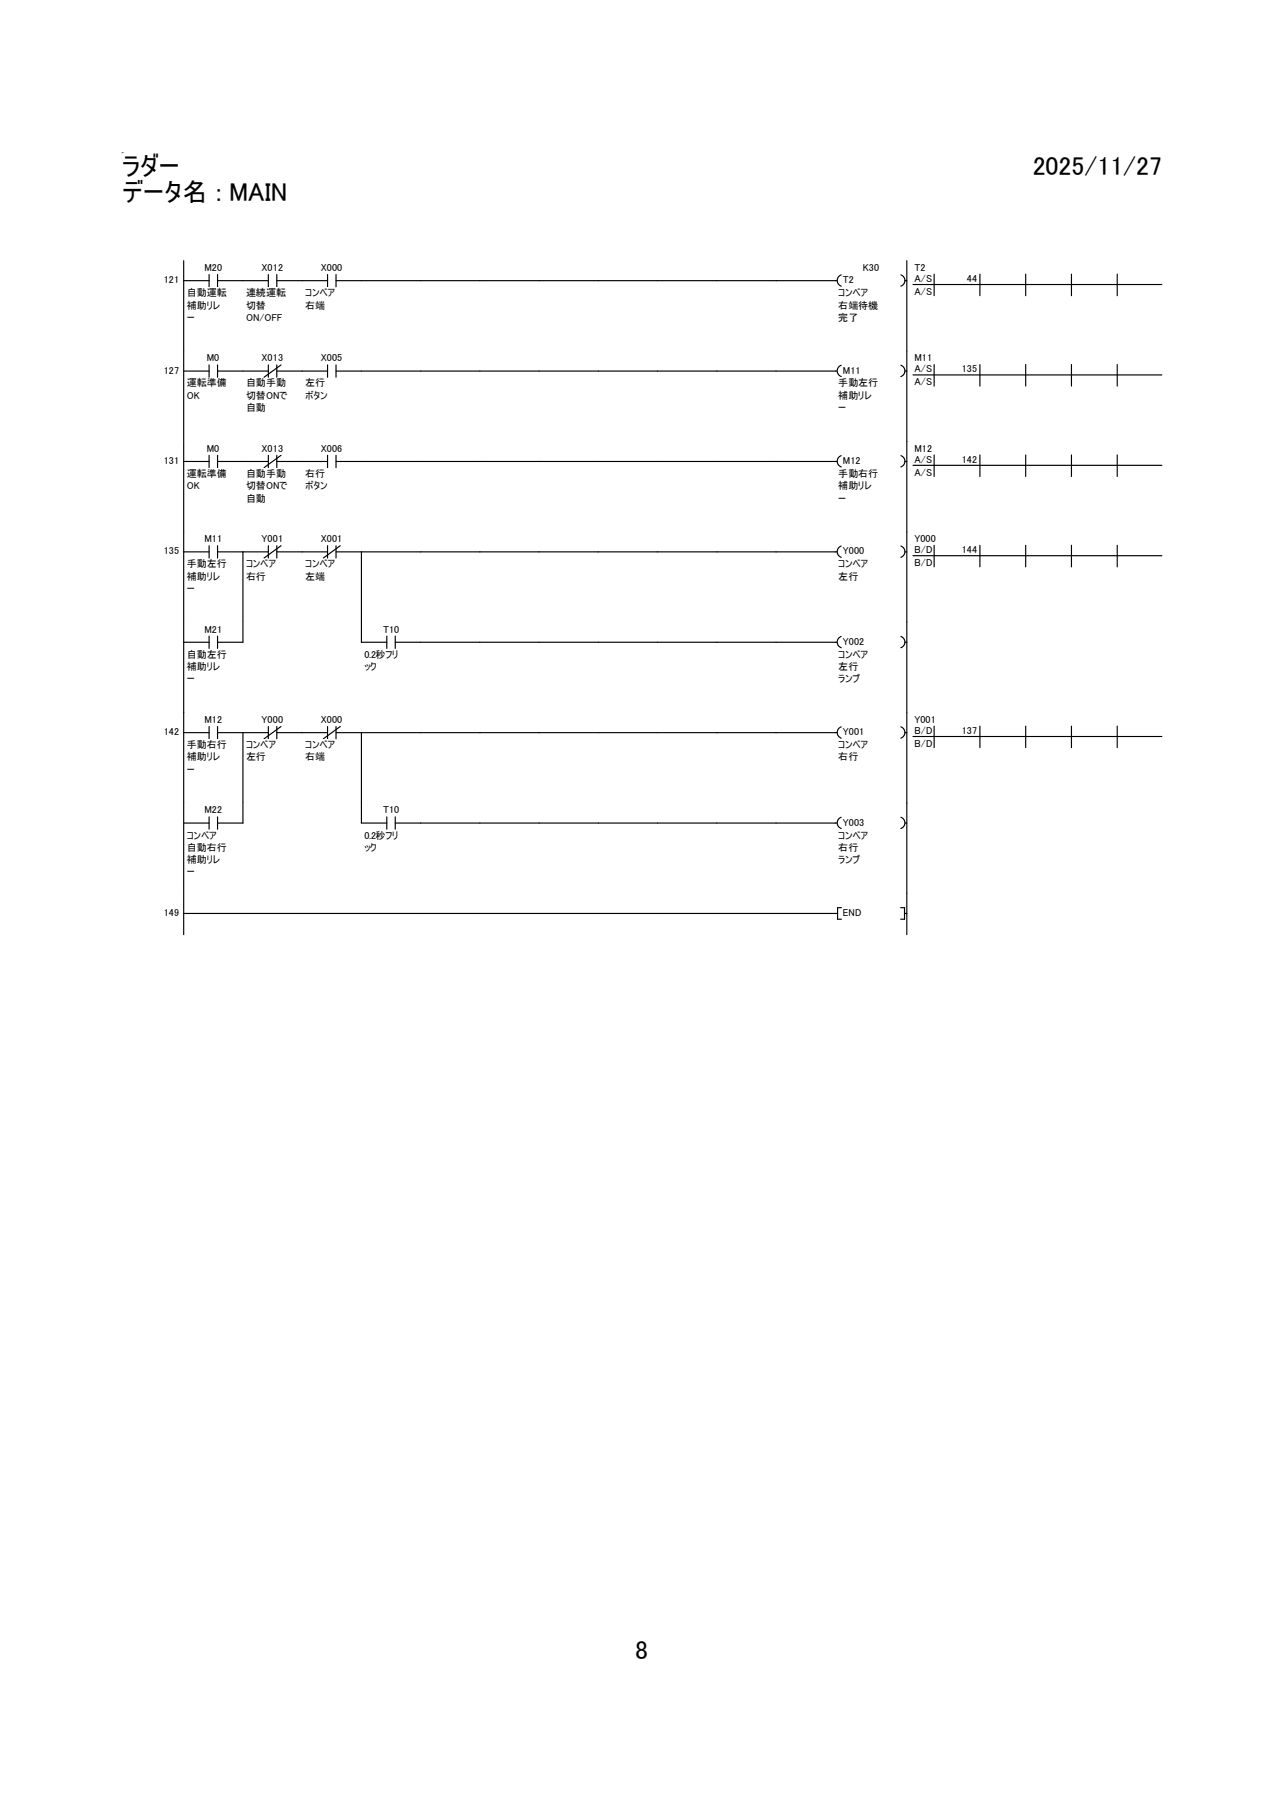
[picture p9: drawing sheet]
<svg xmlns="http://www.w3.org/2000/svg" width="210mm" height="297mm" viewBox="0 0 210 297" stroke-linecap="round" stroke-linejoin="round" font-family="sans-serif">
<path d="M20 42.6h170v220.1h-170z" fill-rule="evenodd" fill="#fff" stroke="#fff" stroke-width=".19"/>
<g fill="#fff">
<path d="M20 42.7h116.7v14.7h-116.7z" fill-rule="evenodd"/>
<path d="M136.7 42.7h11.6v14.7h-11.6zM26.8 44.9h3v1.7h-3z" fill-rule="evenodd"/>
</g>
<path d="M33.4 42.9h3v1.6h-3z" fill="#fff"/>
<path d="M30 45.9h4.2M34.2 44.9v2M35.6 45.9h4.1M35.6 44.9v2" fill="none" stroke="#000" stroke-width=".19"/>
<g fill="#fff">
<path d="M30.6 47h6.5v1.6h-6.5z"/>
<path d="M30.6 49.1h5.4v1.6h-5.4z"/>
<path d="M30.6 51.1h1.3v1.6h-1.3z"/>
</g>
<path d="M30 42.6v14.8" fill="none" stroke="#000" stroke-width=".19"/>
<path d="M42.8 42.9h3.5v1.6h-3.5z" fill="#fff"/>
<path d="M39.7 45.9h4.2M43.9 44.9v2M45.3 45.9h4.1M45.3 44.9v2" fill="none" stroke="#000" stroke-width=".19"/>
<g fill="#fff">
<path d="M40.3 47h6.5v1.6h-6.5z"/>
<path d="M40.3 49.1h5.3v1.6h-5.3z"/>
<path d="M40.3 51.1h5.9v1.6h-5.9z"/>
<path d="M52.5 42.9h3.5v1.6h-3.5z"/>
</g>
<path d="M49.4 45.9h4.2M53.6 44.9v2M55 45.9h4.1M55 44.9v2" fill="none" stroke="#000" stroke-width=".19"/>
<g fill="#fff">
<path d="M49.9 47h4.9v1.6h-4.9z"/>
<path d="M49.9 49.1h3.3v1.6h-3.3z"/>
</g>
<path d="M59.1 45.9h77.8M137.6 45a.97 .97 0 0 0-.7 .9 .97 .97 0 0 0 .7 .9" fill="none" stroke="#000" stroke-width=".19"/>
<g fill="#fff">
<path d="M141.1 42.9h2.7v1.6h-2.7z"/>
<path d="M137.9 44.9h1.8v1.7h-1.8z"/>
</g>
<path d="M147.4 45a.97 .97 0 0 1 .6 .9 .97 .97 0 0 1-.7 .9M148 45.9h.3" fill="none" stroke="#000" stroke-width=".19"/>
<g fill="#fff">
<path d="M137.1 47h4.9v1.6h-4.9z"/>
<path d="M137.1 49.1h6.6v1.6h-6.6z"/>
<path d="M137.1 51.1h3.3v1.6h-3.3z"/>
</g>
<path d="M148.3 42.6v14.8" fill="none" stroke="#000" stroke-width=".19"/>
<g fill="#fff">
<path d="M149.4 42.6h40.6v6.1h-40.6z"/>
<path d="M149.6 42.9h1.8v1.6h-1.8z"/>
<path d="M149.6 44.7h2.8v1.7h-2.8z"/>
<path d="M158.2 44.7h2.2v1.7h-2.2z"/>
<path d="M149.6 46.8h2.8v1.6h-2.8z"/>
</g>
<path d="M149.3 46.5h40.7M152.8 44.8v3.6M160.3 44.8v3.6M167.8 44.8v3.6M175.2 44.8v3.6M182.7 44.8v3.6" fill="none" stroke="#000" stroke-width=".19"/>
<g fill="#fff">
<path d="M20 57.4h116.7v14.8h-116.7z" fill-rule="evenodd"/>
<path d="M136.7 57.4h11.6v14.8h-11.6zM26.8 59.7h3v1.6h-3z" fill-rule="evenodd"/>
</g>
<path d="M33.8 57.7h2.1v1.6h-2.1z" fill="#fff"/>
<path d="M34.2 59.7v2M35.6 59.7v2M30 60.7h4.2M35.6 60.7h4.1" fill="none" stroke="#000" stroke-width=".19"/>
<g fill="#fff">
<path d="M30.6 61.8h6.5v1.6h-6.5z"/>
<path d="M30.6 63.8h2.1v1.6h-2.1z"/>
</g>
<path d="M30 57.4v14.8" fill="none" stroke="#000" stroke-width=".19"/>
<path d="M42.8 57.7h3.5v1.6h-3.5z" fill="#fff"/>
<path d="M43.9 59.7v2M45.3 59.7v2M46 59.7l-2.8 2M39.7 60.7h4.2M45.3 60.7h4.1" fill="none" stroke="#000" stroke-width=".19"/>
<g fill="#fff">
<path d="M40.3 61.8h6.5v1.6h-6.5z"/>
<path d="M40.3 63.8h6.7v1.6h-6.7z"/>
<path d="M40.3 65.9h3.3v1.6h-3.3z"/>
<path d="M52.5 57.7h3.5v1.6h-3.5z"/>
</g>
<path d="M53.6 59.7v2M55 59.7v2M49.4 60.7h4.2M55 60.7h4.1" fill="none" stroke="#000" stroke-width=".19"/>
<g fill="#fff">
<path d="M49.9 61.8h5.4v1.6h-5.4z"/>
<path d="M49.9 63.8h3.7v1.6h-3.7z"/>
</g>
<path d="M137.6 59.7a.97 .97 0 0 0-.7 1 .97 .97 0 0 0 .7 .9M59.1 60.7h77.8" fill="none" stroke="#000" stroke-width=".19"/>
<path d="M137.9 59.7h2.9v1.6h-2.9z" fill="#fff"/>
<path d="M147.4 59.7a.97 .97 0 0 1 .6 1 .97 .97 0 0 1-.7 .9M148 60.7h.3" fill="none" stroke="#000" stroke-width=".19"/>
<g fill="#fff">
<path d="M137.1 61.8h6.6v1.6h-6.6z"/>
<path d="M137.1 63.8h5.4v1.6h-5.4z"/>
<path d="M137.1 65.9h1.4v1.6h-1.4z"/>
</g>
<path d="M148.3 57.4v14.8" fill="none" stroke="#000" stroke-width=".19"/>
<g fill="#fff">
<path d="M149.4 57.4h40.6v6.1h-40.6z"/>
<path d="M149.6 57.7h2.9v1.6h-2.9z"/>
<path d="M149.6 59.5h2.8v1.6h-2.8z"/>
<path d="M157.3 59.5h3.1v1.6h-3.1z"/>
<path d="M149.6 61.6h2.8v1.6h-2.8z"/>
</g>
<path d="M152.8 59.6v3.5M160.3 59.6v3.5M167.8 59.6v3.5M175.2 59.6v3.5M182.7 59.6v3.5M149.3 61.3h40.7" fill="none" stroke="#000" stroke-width=".19"/>
<g fill="#fff">
<path d="M20 72.2h116.7v14.8h-116.7z" fill-rule="evenodd"/>
<path d="M136.7 72.2h11.6v14.8h-11.6zM26.8 74.5h3v1.6h-3z" fill-rule="evenodd"/>
</g>
<path d="M33.8 72.5h2.1v1.6h-2.1z" fill="#fff"/>
<path d="M30 75.5h4.2M34.2 74.5v2M35.6 75.5h4.1M35.6 74.5v2" fill="none" stroke="#000" stroke-width=".19"/>
<g fill="#fff">
<path d="M30.6 76.6h6.5v1.6h-6.5z"/>
<path d="M30.6 78.6h2.1v1.6h-2.1z"/>
</g>
<path d="M30 72.2v14.8" fill="none" stroke="#000" stroke-width=".19"/>
<path d="M42.8 72.5h3.5v1.6h-3.5z" fill="#fff"/>
<path d="M39.7 75.5h4.2M43.9 74.5v2M45.3 75.5h4.1M45.3 74.5v2M46 74.5l-2.8 2" fill="none" stroke="#000" stroke-width=".19"/>
<g fill="#fff">
<path d="M40.3 76.6h6.5v1.6h-6.5z"/>
<path d="M40.3 78.6h6.7v1.6h-6.7z"/>
<path d="M40.3 80.6h3.3v1.7h-3.3z"/>
<path d="M52.5 72.5h3.5v1.6h-3.5z"/>
</g>
<path d="M49.4 75.5h4.2M53.6 74.5v2M55 75.5h4.1M55 74.5v2" fill="none" stroke="#000" stroke-width=".19"/>
<g fill="#fff">
<path d="M49.9 76.6h5.4v1.6h-5.4z"/>
<path d="M49.9 78.6h3.7v1.6h-3.7z"/>
</g>
<path d="M59.1 75.5h77.8M137.6 74.5a.97 .97 0 0 0-.7 1 .97 .97 0 0 0 .7 .9" fill="none" stroke="#000" stroke-width=".19"/>
<path d="M137.9 74.5h2.9v1.6h-2.9z" fill="#fff"/>
<path d="M147.4 74.5a.97 .97 0 0 1 .6 1 .97 .97 0 0 1-.7 .9M148 75.5h.3" fill="none" stroke="#000" stroke-width=".19"/>
<g fill="#fff">
<path d="M137.1 76.6h6.6v1.6h-6.6z"/>
<path d="M137.1 78.6h5.4v1.6h-5.4z"/>
<path d="M137.1 80.6h1.4v1.7h-1.4z"/>
</g>
<path d="M148.3 72.2v14.8" fill="none" stroke="#000" stroke-width=".19"/>
<g fill="#fff">
<path d="M149.4 72.2h40.6v6h-40.6z"/>
<path d="M149.6 72.5h2.9v1.6h-2.9z"/>
<path d="M149.6 74.3h2.8v1.6h-2.8z"/>
<path d="M157.3 74.3h3.1v1.6h-3.1z"/>
<path d="M149.6 76.4h2.8v1.6h-2.8z"/>
</g>
<path d="M149.3 76.1h40.7M152.8 74.4v3.5M160.3 74.4v3.5M167.8 74.4v3.5M175.2 74.4v3.5M182.7 74.4v3.5" fill="none" stroke="#000" stroke-width=".19"/>
<g fill="#fff">
<path d="M20 87h116.7v14.8h-116.7z" fill-rule="evenodd"/>
<path d="M136.7 87h11.6v14.8h-11.6zM26.8 89.2h3v1.7h-3z" fill-rule="evenodd"/>
</g>
<path d="M33.4 87.2h3v1.7h-3z" fill="#fff"/>
<path d="M30 90.3h4.2M34.2 89.3v2M35.6 90.3h4.1M35.6 89.3v2" fill="none" stroke="#000" stroke-width=".19"/>
<g fill="#fff">
<path d="M30.6 91.4h6.5v1.6h-6.5z"/>
<path d="M30.6 93.4h5.4v1.6h-5.4z"/>
<path d="M30.6 95.4h1.3v1.6h-1.3z"/>
</g>
<path d="M30 87v14.8" fill="none" stroke="#000" stroke-width=".19"/>
<path d="M42.8 87.2h3.5v1.7h-3.5z" fill="#fff"/>
<path d="M39.7 90.3h4.2M43.9 89.3v2M45.3 90.3h4.1M45.3 89.3v2M46 89.3l-2.8 2" fill="none" stroke="#000" stroke-width=".19"/>
<g fill="#fff">
<path d="M40.3 91.4h4.8v1.6h-4.8z"/>
<path d="M40.3 93.4h3.3v1.6h-3.3z"/>
</g>
<path d="M39.7 90.3v11.5" fill="none" stroke="#000" stroke-width=".19"/>
<path d="M52.5 87.2h3.5v1.7h-3.5z" fill="#fff"/>
<path d="M49.4 90.3h4.2M53.6 89.3v2M55 90.3h4.1M55 89.3v2M55.7 89.3l-2.8 2" fill="none" stroke="#000" stroke-width=".19"/>
<g fill="#fff">
<path d="M49.9 91.4h4.9v1.6h-4.9z"/>
<path d="M49.9 93.4h3.3v1.6h-3.3z"/>
</g>
<path d="M136.9 90.3h-77.8v11.5M137.6 89.3a.97 .97 0 0 0-.7 .9 .97 .97 0 0 0 .7 1" fill="none" stroke="#000" stroke-width=".19"/>
<path d="M137.9 89.2h3.5v1.7h-3.5z" fill="#fff"/>
<path d="M147.4 89.3a.97 .97 0 0 1 .6 .9 .97 .97 0 0 1-.7 1M148 90.3h.3" fill="none" stroke="#000" stroke-width=".19"/>
<g fill="#fff">
<path d="M137.1 91.4h4.9v1.6h-4.9z"/>
<path d="M137.1 93.4h3.3v1.6h-3.3z"/>
</g>
<path d="M148.3 87v14.8" fill="none" stroke="#000" stroke-width=".19"/>
<g fill="#fff">
<path d="M149.4 87h40.6v6h-40.6z"/>
<path d="M149.6 87.2h3.5v1.7h-3.5z"/>
<path d="M149.6 89.1h2.9v1.6h-2.9z"/>
<path d="M157.3 89.1h3.1v1.6h-3.1z"/>
<path d="M149.6 91.1h2.9v1.7h-2.9z"/>
</g>
<path d="M149.3 90.9h40.7M152.8 89.2v3.5M160.3 89.2v3.5M167.8 89.2v3.5M175.2 89.2v3.5M182.7 89.2v3.5" fill="none" stroke="#000" stroke-width=".19"/>
<g fill="#fff">
<path d="M20 101.8h116.7v14.8h-116.7z" fill-rule="evenodd"/>
<path d="M136.7 101.8h11.6v14.8h-11.6zM33.4 102h3v1.7h-3z" fill-rule="evenodd"/>
</g>
<path d="M30 105h4.2M34.2 104v2.1M35.6 105h4.1M35.6 104v2.1" fill="none" stroke="#000" stroke-width=".19"/>
<g fill="#fff">
<path d="M30.6 106.2h6.5v1.6h-6.5z"/>
<path d="M30.6 108.2h5.4v1.6h-5.4z"/>
<path d="M30.6 110.2h1.3v1.6h-1.3z"/>
</g>
<path d="M30 101.8v14.8M39.7 101.8v3.2" fill="none" stroke="#000" stroke-width=".19"/>
<path d="M62.7 102h2.6v1.7h-2.6z" fill="#fff"/>
<path d="M59.1 105h4.2M63.3 104v2.1M64.6 105h4.2M64.6 104v2.1" fill="none" stroke="#000" stroke-width=".19"/>
<g fill="#fff">
<path d="M59.6 106.2h5.5v1.6h-5.5z"/>
<path d="M59.6 108.2h2v1.6h-2z"/>
</g>
<path d="M59.1 101.8v3.2M68.8 105h68.1M137.6 104.1a.97 .97 0 0 0-.7 .9 .97 .97 0 0 0 .7 .9" fill="none" stroke="#000" stroke-width=".19"/>
<path d="M137.9 104.1h3.5v1.6h-3.5z" fill="#fff"/>
<path d="M147.4 104.1a.97 .97 0 0 1 .6 .9 .97 .97 0 0 1-.7 .9M148 105h.3" fill="none" stroke="#000" stroke-width=".19"/>
<g fill="#fff">
<path d="M137.1 106.2h4.9v1.6h-4.9z"/>
<path d="M137.1 108.2h5.4v1.6h-5.4z"/>
<path d="M137.1 110.2h3.6v1.6h-3.6z"/>
</g>
<path d="M148.3 101.8v14.8" fill="none" stroke="#000" stroke-width=".19"/>
<g fill="#fff">
<path d="M20 116.6h116.7v14.8h-116.7z" fill-rule="evenodd"/>
<path d="M136.7 116.6h11.6v14.8h-11.6zM26.8 118.8h3v1.7h-3z" fill-rule="evenodd"/>
</g>
<path d="M33.4 116.8h3v1.6h-3z" fill="#fff"/>
<path d="M30 119.8h4.2M34.2 118.8v2M35.6 119.8h4.1M35.6 118.8v2" fill="none" stroke="#000" stroke-width=".19"/>
<g fill="#fff">
<path d="M30.6 120.9h6.5v1.7h-6.5z"/>
<path d="M30.6 123h5.4v1.6h-5.4z"/>
<path d="M30.6 125h1.3v1.6h-1.3z"/>
</g>
<path d="M30 116.6v14.7" fill="none" stroke="#000" stroke-width=".19"/>
<path d="M42.8 116.8h3.5v1.6h-3.5z" fill="#fff"/>
<path d="M39.7 119.8h4.2M43.9 118.8v2M45.3 119.8h4.1M45.3 118.8v2M46 118.8l-2.8 2" fill="none" stroke="#000" stroke-width=".19"/>
<g fill="#fff">
<path d="M40.3 120.9h4.8v1.7h-4.8z"/>
<path d="M40.3 123h3.3v1.6h-3.3z"/>
</g>
<path d="M39.7 119.8v11.5" fill="none" stroke="#000" stroke-width=".19"/>
<path d="M52.5 116.8h3.5v1.6h-3.5z" fill="#fff"/>
<path d="M49.4 119.8h4.2M53.6 118.8v2M55 119.8h4.1M55 118.8v2M55.7 118.8l-2.8 2" fill="none" stroke="#000" stroke-width=".19"/>
<g fill="#fff">
<path d="M49.9 120.9h4.9v1.7h-4.9z"/>
<path d="M49.9 123h3.3v1.6h-3.3z"/>
</g>
<path d="M136.9 119.8h-77.8v11.5M137.6 118.9a.97 .97 0 0 0-.7 .9 .97 .97 0 0 0 .7 .9" fill="none" stroke="#000" stroke-width=".19"/>
<path d="M137.9 118.8h3.5v1.7h-3.5z" fill="#fff"/>
<path d="M147.4 118.9a.97 .97 0 0 1 .6 .9 .97 .97 0 0 1-.7 .9M148 119.8h.3" fill="none" stroke="#000" stroke-width=".19"/>
<g fill="#fff">
<path d="M137.1 120.9h4.9v1.7h-4.9z"/>
<path d="M137.1 123h3.3v1.6h-3.3z"/>
</g>
<path d="M148.3 116.6v14.7" fill="none" stroke="#000" stroke-width=".19"/>
<g fill="#fff">
<path d="M149.4 116.5h40.6v6.1h-40.6z"/>
<path d="M149.6 116.8h3.5v1.6h-3.5z"/>
<path d="M149.6 118.6h2.9v1.7h-2.9z"/>
<path d="M157.3 118.6h3.1v1.7h-3.1z"/>
<path d="M149.6 120.7h2.9v1.6h-2.9z"/>
</g>
<path d="M152.8 118.8v3.5M160.3 118.8v3.5M167.8 118.8v3.5M175.2 118.8v3.5M182.7 118.8v3.5M149.3 120.5h40.7" fill="none" stroke="#000" stroke-width=".19"/>
<g fill="#fff">
<path d="M20 131.4h116.7v14.7h-116.7z" fill-rule="evenodd"/>
<path d="M136.7 131.4h11.6v14.7h-11.6zM33.4 131.6h3v1.6h-3z" fill-rule="evenodd"/>
</g>
<path d="M30 134.6h4.2M34.2 133.6v2M35.6 134.6h4.1M35.6 133.6v2" fill="none" stroke="#000" stroke-width=".19"/>
<g fill="#fff">
<path d="M30.6 135.8h4.8v1.6h-4.8z"/>
<path d="M30.6 137.8h6.5v1.6h-6.5z"/>
<path d="M30.6 139.8h5.4v1.6h-5.4z"/>
<path d="M30.6 141.8h1.3v1.6h-1.3z"/>
</g>
<path d="M30 131.3v14.8M39.7 131.3v3.3" fill="none" stroke="#000" stroke-width=".19"/>
<path d="M62.7 131.6h2.6v1.6h-2.6z" fill="#fff"/>
<path d="M59.1 134.6h4.2M63.3 133.6v2M64.6 134.6h4.2M64.6 133.6v2" fill="none" stroke="#000" stroke-width=".19"/>
<g fill="#fff">
<path d="M59.6 135.8h5.5v1.6h-5.5z"/>
<path d="M59.6 137.8h2v1.6h-2z"/>
</g>
<path d="M59.1 131.3v3.3M68.8 134.6h68.1M137.6 133.7a.97 .97 0 0 0-.7 .9 .97 .97 0 0 0 .7 .9" fill="none" stroke="#000" stroke-width=".19"/>
<path d="M137.9 133.6h3.5v1.7h-3.5z" fill="#fff"/>
<path d="M147.4 133.7a.97 .97 0 0 1 .6 .9 .97 .97 0 0 1-.7 .9M148 134.6h.3" fill="none" stroke="#000" stroke-width=".19"/>
<g fill="#fff">
<path d="M137.1 135.8h4.9v1.6h-4.9z"/>
<path d="M137.1 137.8h5.4v1.6h-5.4z"/>
<path d="M137.1 139.8h3.6v1.6h-3.6z"/>
</g>
<path d="M148.3 131.3v14.8" fill="none" stroke="#000" stroke-width=".19"/>
<g fill="#fff">
<path d="M20 146.1h116.7v6.8h-116.7z" fill-rule="evenodd"/>
<path d="M136.7 146.1h11.6v6.8h-11.6zM26.8 148.4h3v1.6h-3z" fill-rule="evenodd"/>
</g>
<path d="M30 149.4h107M30 146.1v6.8M137.6 148.5h-.6v1.8h.6" fill="none" stroke="#000" stroke-width=".19"/>
<path d="M137.9 148.4h3v1.6h-3z" fill="#fff"/>
<path d="M20 25h.1M147.3 148.5h.6v1.8h-.6M147.9 149.4h.4M148.3 146.1v6.8" fill="none" stroke="#000" stroke-width=".19"/>
<g fill="#fff">
<path d="M20 25h9.4v4.3h-9.4z"/>
<path d="M168.9 25h21.1v4.3h-21.1z"/>
<path d="M20 29.3h27v4.1h-27z"/>
<path d="M103.9 267.7h2.1v4.2h-2.1z"/>
</g>
<g font-size="4.2">
<text x="20" y="28.7">ラダー</text>
<text x="168.9" y="28.7">2025/11/27</text>
<text x="20" y="32.9">データ名 : MAIN</text>
<text x="103.9" y="271.4">8</text>
</g>
<g font-size="1.7">
<text x="26.8" y="46.4">121</text>
<text x="33.4" y="44.3">M20</text>
<text x="42.8" y="44.3">X012</text>
<text x="52.5" y="44.3">X000</text>
<text x="137.9" y="46.4">T2</text>
<text x="141.1" y="44.3">K30</text>
<text x="149.6" y="44.3">T2</text>
<text x="149.6" y="46.1">A/S</text>
<text x="158.2" y="46.1">44</text>
<text x="149.6" y="48.2">A/S</text>
<text x="33.8" y="59.1">M0</text>
<text x="42.8" y="59.1">X013</text>
<text x="52.5" y="59.1">X005</text>
<text x="149.6" y="59.1">M11</text>
<text x="26.8" y="61.1">127</text>
<text x="137.9" y="61.1">M11</text>
<text x="149.6" y="60.9">A/S</text>
<text x="149.6" y="63">A/S</text>
<text x="157.3" y="60.9">135</text>
<text x="26.8" y="75.9">131</text>
<text x="33.8" y="73.9">M0</text>
<text x="42.8" y="73.9">X013</text>
<text x="52.5" y="73.9">X006</text>
<text x="137.9" y="75.9">M12</text>
<text x="149.6" y="73.9">M12</text>
<text x="149.6" y="75.7">A/S</text>
<text x="149.6" y="77.8">A/S</text>
<text x="157.3" y="75.7">142</text>
<text x="33.4" y="88.7">M11</text>
<text x="42.8" y="88.7">Y001</text>
<text x="52.5" y="88.7">X001</text>
<text x="149.6" y="88.7">Y000</text>
<text x="26.8" y="90.7">135</text>
<text x="137.9" y="90.7">Y000</text>
<text x="149.6" y="90.5">B/D</text>
<text x="149.6" y="92.6">B/D</text>
<text x="157.3" y="90.5">144</text>
<text x="33.4" y="103.5">M21</text>
<text x="62.7" y="103.5">T10</text>
<text x="137.9" y="105.5">Y002</text>
<text x="33.4" y="118.2">M12</text>
<text x="42.8" y="118.2">Y000</text>
<text x="52.5" y="118.2">X000</text>
<text x="149.6" y="118.2">Y001</text>
<text x="26.8" y="120.3">142</text>
<text x="137.9" y="120.3">Y001</text>
<text x="149.6" y="120.1">B/D</text>
<text x="149.6" y="122.1">B/D</text>
<text x="157.3" y="120.1">137</text>
<text x="33.4" y="133">M22</text>
<text x="62.7" y="133">T10</text>
<text x="137.9" y="135">Y003</text>
<text x="26.8" y="149.8">149</text>
</g>
<g font-size="1.6">
<text x="30.6" y="48.4">自動運転</text>
<text x="30.6" y="50.5">補助リレ</text>
<text x="30.6" y="52.5">ー</text>
<text x="40.3" y="48.4">連続運転</text>
<text x="40.3" y="50.5">切替</text>
<text x="40.3" y="52.5">ON/OFF</text>
<text x="49.9" y="48.4">コンベア</text>
<text x="49.9" y="50.5">右端</text>
<text x="137.1" y="48.4">コンベア</text>
<text x="137.1" y="50.5">右端待機</text>
<text x="137.1" y="52.5">完了</text>
<text x="30.6" y="63.2">運転準備</text>
<text x="30.6" y="65.2">OK</text>
<text x="40.3" y="63.2">自動手動</text>
<text x="40.3" y="65.2">切替ONで</text>
<text x="49.9" y="63.2">左行</text>
<text x="49.9" y="65.2">ボタン</text>
<text x="137.1" y="63.2">手動左行</text>
<text x="137.1" y="65.2">補助リレ</text>
<text x="40.3" y="67.3">自動</text>
<text x="137.1" y="67.3">ー</text>
<text x="30.6" y="78">運転準備</text>
<text x="30.6" y="80">OK</text>
<text x="40.3" y="78">自動手動</text>
<text x="40.3" y="80">切替ONで</text>
<text x="40.3" y="82">自動</text>
<text x="49.9" y="78">右行</text>
<text x="49.9" y="80">ボタン</text>
<text x="137.1" y="78">手動右行</text>
<text x="137.1" y="80">補助リレ</text>
<text x="137.1" y="82">ー</text>
<text x="30.6" y="92.8">手動左行</text>
<text x="30.6" y="94.8">補助リレ</text>
<text x="40.3" y="92.8">コンベア</text>
<text x="40.3" y="94.8">右行</text>
<text x="49.9" y="92.8">コンベア</text>
<text x="49.9" y="94.8">左端</text>
<text x="137.1" y="92.8">コンベア</text>
<text x="137.1" y="94.8">左行</text>
<text x="30.6" y="96.8">ー</text>
<text x="30.6" y="107.6">自動左行</text>
<text x="59.6" y="107.6">0.2秒フリ</text>
<text x="137.1" y="107.6">コンベア</text>
<text x="30.6" y="109.6">補助リレ</text>
<text x="30.6" y="111.6">ー</text>
<text x="59.6" y="109.6">ック</text>
<text x="137.1" y="109.6">左行</text>
<text x="137.1" y="111.6">ランプ</text>
<text x="30.6" y="122.3">手動右行</text>
<text x="30.6" y="124.4">補助リレ</text>
<text x="40.3" y="122.3">コンベア</text>
<text x="40.3" y="124.4">左行</text>
<text x="49.9" y="122.3">コンベア</text>
<text x="49.9" y="124.4">右端</text>
<text x="137.1" y="122.3">コンベア</text>
<text x="137.1" y="124.4">右行</text>
<text x="30.6" y="126.4">ー</text>
<text x="30.6" y="137.2">コンベア</text>
<text x="59.6" y="137.2">0.2秒フリ</text>
<text x="137.1" y="137.2">コンベア</text>
<text x="30.6" y="139.1">自動右行</text>
<text x="30.6" y="141.2">補助リレ</text>
<text x="30.6" y="143.2">ー</text>
<text x="59.6" y="139.1">ック</text>
<text x="137.1" y="139.1">右行</text>
<text x="137.1" y="141.2">ランプ</text>
<text x="137.9" y="149.8">END</text>
</g>
</svg>
